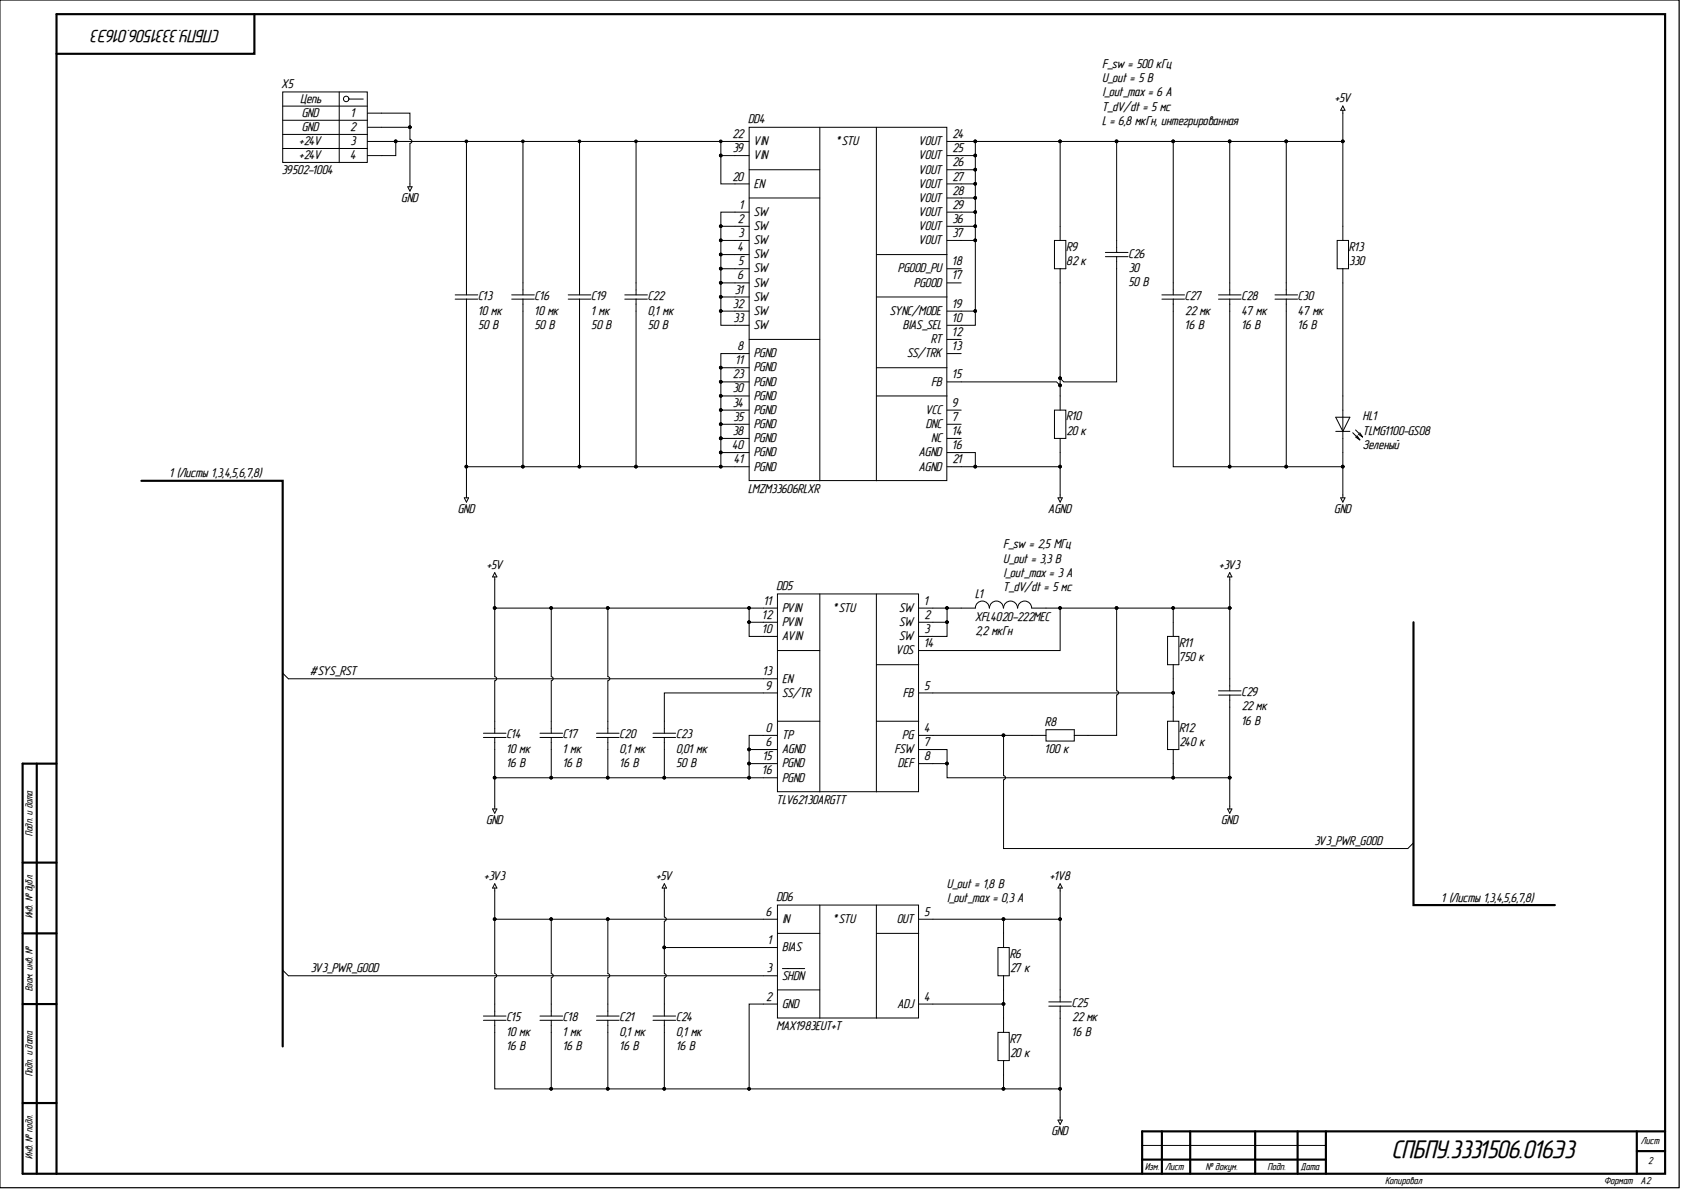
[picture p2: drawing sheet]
<svg xmlns="http://www.w3.org/2000/svg" width="594mm" height="420mm" viewBox="0 0 594 420" stroke-linecap="round" stroke-linejoin="round" font-family="sans-serif">
<path d="M0 0h592.3v419h-592.3z" fill="#fff" stroke="#000" stroke-width=".35"/>
<g fill="none" stroke="#000" stroke-width=".76">
<path d="M19.9 5h567.5v409.1h-567.5zM89.7 5v14h-69.8M13 269.4v144.7M19.9 269.4h-11.9v144.7h11.9M8 304.3h11.9M8 329.3h11.9M8 354.2h11.9M8 389.1h11.9M409.9 399.1v15M419.9 399.1v15M442.8 399.1v15M457.8 399.1v15"/>
<path d="M467.7 399.1v15M577.4 399.1v15M587.4 399.1h-184.5v15M402.9 409.1h64.8M577.4 406.1h10"/>
</g>
<path d="M402.9 404.1h64.8" fill="none" stroke="#000" stroke-width=".35"/>
<path d="M274.3 319.3h49.7v39.8h-49.7z" fill="#fff" stroke="#000" stroke-width=".35"/>
<path d="M289.2 319.3v39.9M309.2 319.3v39.9M269.3 324.3h5M269.3 334.3h5M274.3 329.3h14.9M309.2 329.3h14.9M324.1 324.3h5M269.3 354.2h5M269.3 344.2h5M274.3 349.2h14.9M276 341.7h7.9M324.1 354.2h5" fill="none" stroke="#000" stroke-width=".35"/>
<path d="M99.7 32.4h29.9v24.9h-29.9z" fill="#fff" stroke="#000" stroke-width=".35"/>
<g fill="none" stroke="#000" stroke-width=".35">
<path d="M99.7 37.4h29.9M119.7 32.4v25M123.2 34.9h5M129.6 39.9h5M473.7 38.9v1M473.7 37.4l.8 1.5h-1.5zM99.7 42.4h29.9M99.7 47.4h29.9M99.7 52.4h29.9M129.6 44.9h5M129.6 54.9h5M129.6 49.9h5"/>
<path d="M374 79.8v5M164.6 99.8v4.2M184.5 99.8v4.2M204.5 99.8v4.2M224.4 99.8v4.2M372 84.8h4v10h-4zM374 94.8v5M390 90.6h7.9M390 89.1h7.9M393.9 84.8v4.3M393.9 90.6v4.2M433.8 99.8v4.2"/>
<path d="M160.6 105.5h8M160.6 104h8M164.6 105.5v4.3M180.5 105.5h8M180.5 104h8M184.5 105.5v4.3M200.4 105.5h8M200.4 104h8M204.5 105.5v4.3M220.4 105.5h8M220.4 104h8M224.4 105.5v4.3"/>
<path d="M429.9 105.5h7.9M429.9 104h7.9M433.8 105.5v4.3M374 139.7v5M473.7 139.7v20M372 144.7h4v10h-4zM374 154.7v5M471.2 147.2h5l-2.5 5zM471.2 152.2h5M477.2 152.7l2.5 2.5M478.2 151.7l2.5 2.5M478.2 154.2l1.5 1"/>
<path d="M478.7 153.7l1 1.5M479.2 153.2l1.5 1M479.7 152.7l1 1.5M163.8 175.6h1.5l-.7 1.5zM164.6 174.6v1M373.2 175.6h1.6l-.8 1.5zM374 174.6v1M473 175.6h1.5l-.8 1.5zM473.7 174.6v1M174.5 202l.8 1.5h-1.5zM174.5 203.5v1M349 214.5a2.46 2.46 0 0 0-2.5-2.5 2.46 2.46 0 0 0-2.4 2.5h-5"/>
<path d="M354 214.5a2.44 2.44 0 0 0-2.5-2.5 2.44 2.44 0 0 0-2.4 2.5M358.9 214.5a2.46 2.46 0 0 0-2.4-2.5 2.46 2.46 0 0 0-2.5 2.5M359 214.5a2.46 2.46 0 0 1 2.5-2.5 2.46 2.46 0 0 1 2.4 2.5h5.1M413.9 219.5v5M411.9 224.5h4v10h-4zM413.9 234.5v5M433.8 239.5v4.2M170.5 258.7h8M174.5 254.4v4.3M190.5 258.7h8M194.5 254.4v4.3M210.4 258.7h8"/>
<path d="M214.4 254.4v4.3M230.4 258.7h7.9M234.4 254.4v4.3M411.9 254.4h4v10h-4zM413.9 249.4v5M429.9 245.2h7.9M429.9 243.7h7.9M433.8 245.2v4.2M170.5 260.2h8M174.5 260.2v4.2M190.5 260.2h8M194.5 260.2v4.2"/>
<path d="M210.4 260.2h8M214.4 260.2v4.2M230.4 260.2h7.9M234.4 260.2v4.2M413.9 264.4v5M173.8 285.4h1.5l-.8 1.5zM174.5 284.4v1"/>
<circle cx="122.1" cy="34.9" r=".96"/>
</g>
<path d="M274.3 209.5h49.7v69.8h-49.7z" fill="#fff" stroke="#000" stroke-width=".35"/>
<g fill="none" stroke="#000" stroke-width=".35">
<path d="M473.7 79.8v5M413.9 99.8v4.2M453.8 99.8v4.2M471.7 84.8h4v10h-4zM473.7 94.8v5M409.9 105.5h8M409.9 104h8M413.9 105.5v4.3M449.8 105.5h8M449.8 104h8M453.8 105.5v4.3M269.3 214.5h5"/>
<path d="M269.3 219.5h5M289.2 209.5v69.9M309.2 209.5v69.9M324.1 214.5h5M324.1 219.5h5M433.8 203.5v1M433.8 202l.8 1.5h-1.5zM99.7 237.5l2 2M269.3 224.5h5M269.3 239.5h5M274.3 229.5h14.9M309.2 234.5h14.9"/>
<path d="M324.1 224.5h5M324.1 229.5h5M269.3 259.4h5M269.3 244.5h5M274.3 254.4h14.9M309.2 254.4h14.9M324.1 259.4h5M324.1 244.5h5M364 259.4h5M369 257.4h10v4h-10zM379 259.4h4.9M269.3 264.4h5"/>
<path d="M269.3 269.4h5M269.3 274.4h5M324.1 264.4h5M324.1 269.4h5M433.1 285.4h1.5l-.8 1.5zM433.8 284.4v1M498.7 297.3l-2.1 2M174.5 311.8l.8 1.5h-1.5zM174.5 313.3v1M234.4 311.8l.7 1.5h-1.5zM234.4 313.3v1M374 311.8l.8 1.5h-1.6z"/>
<path d="M374 313.3v1M352.1 334.3h3.9v9.9h-3.9zM354 329.3v5M99.7 342.3l2 1.9M170.5 359.9h8M170.5 358.4h8M174.5 354.2v4.2M174.5 359.9v4.3M190.5 359.9h8M190.5 358.4h8M194.5 354.2v4.2M194.5 359.9v4.3"/>
<path d="M210.4 359.9h8M210.4 358.4h8M214.4 354.2v4.2M214.4 359.9v4.3M230.4 359.9h7.9M230.4 358.4h7.9M234.4 354.2v4.2M234.4 359.9v4.3M354 344.2v5M354 359.2v5M370 354.9h8M370 353.5h8"/>
<path d="M374 349.2v4.3M374 354.9v4.3M352.1 364.2h3.9v10h-3.9zM354 374.2v4.9M373.2 395.1h1.6l-.8 1.6zM374 394.1v1"/>
</g>
<path d="M264.3 44.9h69.7v124.6h-69.7z" fill="#fff" stroke="#000" stroke-width=".35"/>
<g fill="none" stroke="#000" stroke-width=".35">
<path d="M134.6 39.9h10v5h-10M473.7 39.9v10h-19.9M134.6 49.9h129.7M139.6 49.9v5h-5M144.6 44.9v4.2a.72 .72 0 0 1 .7 .8 .72 .72 0 0 1-.7 .7v15.3M164.6 49.9v49.9M184.5 49.9v49.9M204.5 49.9v49.9M224.4 49.9v49.9M254.3 49.9v5h10M254.3 54.9v10h10M264.3 59.9h24.9"/>
<path d="M289.2 44.9v124.7M309.2 44.9v124.7M334.1 49.9h119.7v49.9M334.1 54.9h10M334.1 59.9h10M344.1 49.9v34.9h-10M374 49.9v29.9M393.9 49.9v34.9M413.9 49.9v49.9M433.8 49.9v49.9M473.7 49.9v29.9M143.9 65.9h1.5l-.8 1.5z"/>
<path d="M254.3 79.8h10M264.3 74.8h-10v40h10M264.3 69.8h24.9M334.1 64.9h10M334.1 69.8h10M334.1 74.8h10M334.1 79.8h10M254.3 99.8h10M254.3 89.8h10M254.3 94.8h10M254.3 84.8h10M309.2 89.8h24.9"/>
<path d="M334.1 99.8h5M334.1 94.8h5M344.1 84.8v25h-10M374 99.8v36.2l-1.3-1.3h-38.6M393.9 94.8v39.9h-18.6l-1.3-1.2M473.7 99.8v39.9M164.6 109.8v54.9h89.7v-5M184.5 109.8v54.9M204.5 109.8v54.9M224.4 109.8v54.9M254.3 104.8h10M254.3 109.8h10"/>
<path d="M264.3 119.7h24.9M309.2 104.8h24.9M334.1 119.7h5M344.1 109.8v5h-10M413.9 109.8v54.9h39.9v-54.9M433.8 109.8v54.9M254.3 134.7h10M254.3 129.7h10M254.3 139.7h10M264.3 124.7h-10v30M309.2 129.7h24.9M309.2 139.7h24.9"/>
<path d="M334.1 124.7h5M374 136v3.7M254.3 154.7v5h10M254.3 149.7h10M254.3 154.7h10M254.3 144.7h10M334.1 159.7h10v5h29.9v-5M334.1 149.7h5M334.1 154.7h5M334.1 144.7h5M473.7 159.7v5M164.6 164.7v9.9"/>
<path d="M254.3 164.7h10M334.1 164.7h10M374 164.7v9.9M453.8 164.7h19.9v9.9M174.5 214.5v24.2a.72 .72 0 0 1 .7 .7 .72 .72 0 0 1-.7 .7M174.5 204.5v10h94.8M194.5 214.5v24.2a.72 .72 0 0 1 .7 .7 .72 .72 0 0 1-.7 .7M214.4 214.5v24.2a.72 .72 0 0 1 .7 .7 .72 .72 0 0 1-.7 .7M264.3 214.5v5h5M264.3 219.5v5h5M329.1 214.5h5M329.1 219.5h5"/>
<path d="M339.1 214.5h-5v10h-5M369 214.5h5v15h-44.9M374 214.5h39.9v5M393.9 214.5v29.2a.76 .76 0 0 1 .7 .8 .76 .76 0 0 1-.7 .7v14.2h-10M433.8 204.5v10h-19.9M433.8 214.5v25M101.7 239.5h167.6M413.9 239.5v5h-84.8M174.5 240.2v14.2M194.5 240.2v14.2M214.4 240.2v14.2M269.3 259.4h-5v5h5"/>
<path d="M269.3 244.5h-34.9v9.9M329.1 259.4h34.9M354 259.4v14.2a.72 .72 0 0 1 .7 .7 .72 .72 0 0 1-.7 .8M413.9 244.5v4.9M433.8 249.4v25h-19.9v-5M174.5 264.4v10h89.8v-10M174.5 274.4v10M194.5 264.4v10M214.4 264.4v10M234.4 264.4v10M264.3 274.4h5M264.3 269.4h5"/>
<path d="M329.1 269.4h5v5h79.8M329.1 264.4h5v5M354 275.1v24.2h142.6M433.8 274.4v10M174.5 314.3v10h94.8M234.4 314.3v9.2a.72 .72 0 0 1 .7 .7 .72 .72 0 0 1-.7 .8M374 314.3v10h-44.9M174.5 324.3v19.2a.72 .72 0 0 1 .7 .7 .72 .72 0 0 1-.7 .7M194.5 324.3v19.2a.72 .72 0 0 1 .7 .7 .72 .72 0 0 1-.7 .7M214.4 324.3v19.2a.72 .72 0 0 1 .7 .7 .72 .72 0 0 1-.7 .7M234.4 325v18.5a.72 .72 0 0 1 .7 .7 .72 .72 0 0 1-.7 .7M234.4 334.3h34.9"/>
<path d="M354 324.3v5M374 324.3v24.9M101.7 344.2h167.6M174.5 345v9.2M194.5 345v9.2M214.4 345v9.2M234.4 345v9.2M269.3 354.2h-5v29.9h89.7M354 349.2v5h-24.9M354 354.2v5M374 359.2v24.9h-20v-5M174.5 364.2v19.9h89.8"/>
<path d="M194.5 364.2v19.9M214.4 364.2v19.9M234.4 364.2v19.9M374 384.1v10"/>
</g>
<g fill="#000" stroke="#000" stroke-width=".35">
<circle cx="139.6" cy="49.9" r=".47"/>
<circle cx="144.6" cy="44.9" r=".47"/>
<circle cx="164.5" cy="49.9" r=".47"/>
<circle cx="184.5" cy="49.9" r=".47"/>
<circle cx="204.4" cy="49.9" r=".47"/>
<circle cx="224.3" cy="49.9" r=".47"/>
<circle cx="254.3" cy="54.9" r=".47"/>
<circle cx="254.3" cy="49.9" r=".47"/>
<circle cx="344" cy="54.9" r=".47"/>
<circle cx="344" cy="59.8" r=".47"/>
<circle cx="344" cy="49.9" r=".47"/>
<circle cx="374" cy="49.9" r=".47"/>
<circle cx="393.9" cy="49.9" r=".47"/>
<circle cx="413.9" cy="49.9" r=".47"/>
<circle cx="433.8" cy="49.9" r=".47"/>
<circle cx="453.7" cy="49.9" r=".47"/>
<circle cx="473.7" cy="49.9" r=".47"/>
<circle cx="254.3" cy="79.8" r=".47"/>
<circle cx="344" cy="74.8" r=".47"/>
<circle cx="344" cy="79.8" r=".47"/>
<circle cx="344" cy="64.8" r=".47"/>
<circle cx="344" cy="69.8" r=".47"/>
<circle cx="254.3" cy="84.8" r=".47"/>
<circle cx="254.3" cy="94.8" r=".47"/>
<circle cx="254.3" cy="89.8" r=".47"/>
<circle cx="254.3" cy="99.8" r=".47"/>
<circle cx="344" cy="84.8" r=".47"/>
<circle cx="254.3" cy="109.7" r=".47"/>
<circle cx="254.3" cy="104.7" r=".47"/>
<circle cx="344" cy="109.7" r=".47"/>
<circle cx="254.3" cy="139.7" r=".47"/>
<circle cx="254.3" cy="129.7" r=".47"/>
<circle cx="254.3" cy="134.7" r=".47"/>
<circle cx="374" cy="133.4" r=".47"/>
<circle cx="374" cy="136" r=".47"/>
<circle cx="254.3" cy="144.6" r=".47"/>
<circle cx="254.3" cy="149.6" r=".47"/>
<circle cx="254.3" cy="159.6" r=".47"/>
<circle cx="254.3" cy="154.6" r=".47"/>
<circle cx="164.5" cy="164.6" r=".47"/>
<circle cx="184.5" cy="164.6" r=".47"/>
<circle cx="204.4" cy="164.6" r=".47"/>
<circle cx="224.3" cy="164.6" r=".47"/>
<circle cx="254.3" cy="164.6" r=".47"/>
<circle cx="344" cy="164.6" r=".47"/>
<circle cx="374" cy="164.6" r=".47"/>
<circle cx="433.8" cy="164.6" r=".47"/>
<circle cx="453.7" cy="164.6" r=".47"/>
<circle cx="473.7" cy="164.6" r=".47"/>
<circle cx="174.5" cy="214.5" r=".47"/>
<circle cx="194.4" cy="214.5" r=".47"/>
<circle cx="214.4" cy="214.5" r=".47"/>
<circle cx="264.2" cy="214.5" r=".47"/>
<circle cx="264.2" cy="219.5" r=".47"/>
<circle cx="334.1" cy="214.5" r=".47"/>
<circle cx="334.1" cy="219.5" r=".47"/>
<circle cx="374" cy="214.5" r=".47"/>
<circle cx="393.9" cy="214.5" r=".47"/>
<circle cx="413.9" cy="214.5" r=".47"/>
<circle cx="433.8" cy="214.5" r=".47"/>
<circle cx="354" cy="259.4" r=".47"/>
<circle cx="413.9" cy="244.4" r=".47"/>
<circle cx="174.5" cy="274.3" r=".47"/>
<circle cx="194.4" cy="274.3" r=".47"/>
<circle cx="214.4" cy="274.3" r=".47"/>
<circle cx="234.3" cy="274.3" r=".47"/>
<circle cx="264.2" cy="269.4" r=".47"/>
<circle cx="264.2" cy="264.4" r=".47"/>
<circle cx="264.2" cy="274.3" r=".47"/>
<circle cx="334.1" cy="269.4" r=".47"/>
<circle cx="413.9" cy="274.3" r=".47"/>
<circle cx="433.8" cy="274.3" r=".47"/>
<circle cx="174.5" cy="324.2" r=".47"/>
<circle cx="194.4" cy="324.2" r=".47"/>
<circle cx="214.4" cy="324.2" r=".47"/>
<circle cx="234.3" cy="334.2" r=".47"/>
<circle cx="354" cy="324.2" r=".47"/>
<circle cx="374" cy="324.2" r=".47"/>
<circle cx="354" cy="354.2" r=".47"/>
<circle cx="194.4" cy="384.1" r=".47"/>
<circle cx="214.4" cy="384.1" r=".47"/>
<circle cx="234.3" cy="384.1" r=".47"/>
<circle cx="264.2" cy="384.1" r=".47"/>
<circle cx="354" cy="384.1" r=".47"/>
<circle cx="374" cy="384.1" r=".47"/>
</g>
<path d="M49.9 169.6h49.8v199.6M498.7 219.5v99.8h49.8" fill="none" stroke="#000" stroke-width=".76"/>
<text font-size="9" x="491.2" y="408.7">СПБПУ.3331506.016Э3</text>
<text font-size="6.3" x="77.4" y="10.5" transform="rotate(-180 77.4 10.5)">СПБПУ.3331506.016Э3</text>
<g font-size="4.5">
<text x="388.9" y="23.8">F_sw = 500 кГц</text>
<text x="388.9" y="28.9">U_out = 5 В</text>
<text x="99.5" y="31">X5</text>
<text x="388.9" y="34">I_out_max = 6 А</text>
<text x="106.1" y="36.2">Цепь</text>
<text x="106.6" y="41.2">GND</text>
<text x="123.9" y="41.2">1</text>
<text x="388.9" y="39">T_dV/dt = 5 мс</text>
<text x="471" y="36.2">+5V</text>
<text x="106.6" y="46.2">GND</text>
<text x="123.5" y="46.2">2</text>
<text x="264" y="43.4">DD4</text>
<text x="388.9" y="44.1">L = 6,8 мкГн, интегрированная</text>
<text x="105.6" y="51.2">+24V</text>
<text x="123.7" y="51.2">3</text>
<text x="258.4" y="48.7">22</text>
<text x="258.5" y="53.6">39</text>
<text x="266.1" y="51.2">VIN</text>
<text x="295.1" y="51.2">*STU</text>
<text x="324.2" y="51.2">VOUT</text>
<text x="336.1" y="48.7">24</text>
<text x="336.1" y="53.6">25</text>
<text x="105.6" y="56.2">+24V</text>
<text x="123.7" y="56.2">4</text>
<text x="266.1" y="56.2">VIN</text>
<text x="324.2" y="56.2">VOUT</text>
<text x="336.1" y="58.7">26</text>
<text x="99.5" y="61.5">39502-1004</text>
<text x="258.4" y="63.7">20</text>
<text x="324.2" y="61.2">VOUT</text>
<text x="336.1" y="63.7">27</text>
<text x="141.7" y="71.3">GND</text>
<text x="266.1" y="66.2">EN</text>
<text x="324.2" y="66.2">VOUT</text>
<text x="324.2" y="71.2">VOUT</text>
<text x="336.1" y="68.7">28</text>
<text x="261" y="73.7">1</text>
<text x="266.1" y="76.2">SW</text>
<text x="324.2" y="76.2">VOUT</text>
<text x="336.1" y="73.7">29</text>
<text x="260.3" y="78.6">2</text>
<text x="260.6" y="83.6">3</text>
<text x="266.1" y="81.2">SW</text>
<text x="324.2" y="81.2">VOUT</text>
<text x="336.1" y="78.6">36</text>
<text x="336.1" y="83.6">37</text>
<text x="260.3" y="88.6">4</text>
<text x="266.1" y="86.2">SW</text>
<text x="324.2" y="86.2">VOUT</text>
<text x="376.2" y="88.4">R9</text>
<text x="476" y="88.4">R13</text>
<text x="260.6" y="93.6">5</text>
<text x="266.1" y="91.1">SW</text>
<text x="336.1" y="93.6">18</text>
<text x="376.2" y="93.5">82 к</text>
<text x="398.2" y="90.9">C26</text>
<text x="398.2" y="96">30</text>
<text x="476" y="93.5">330</text>
<text x="260.3" y="98.6">6</text>
<text x="266.1" y="101.1">SW</text>
<text x="266.1" y="96.1">SW</text>
<text x="316.9" y="96.1">PGOOD_PU</text>
<text x="322.5" y="101.1">PGOOD</text>
<text x="336.1" y="98.6">17</text>
<text x="398.2" y="101">50 В</text>
<text x="168.8" y="105.9">C13</text>
<text x="188.7" y="105.9">C16</text>
<text x="208.7" y="105.9">C19</text>
<text x="228.7" y="105.9">C22</text>
<text x="259.2" y="103.6">31</text>
<text x="266.1" y="106.1">SW</text>
<text x="418.1" y="105.9">C27</text>
<text x="438.1" y="105.9">C28</text>
<text x="458" y="105.9">C30</text>
<text x="168.8" y="111">10 мк</text>
<text x="188.7" y="111">10 мк</text>
<text x="208.7" y="111">1 мк</text>
<text x="228.7" y="111">0,1 мк</text>
<text x="258.5" y="108.5">32</text>
<text x="258.8" y="113.5">33</text>
<text x="266.1" y="111.1">SW</text>
<text x="314" y="111.1">SYNC/MODE</text>
<text x="336.1" y="113.5">10</text>
<text x="336.1" y="108.5">19</text>
<text x="418.1" y="111">22 мк</text>
<text x="438.1" y="111">47 мк</text>
<text x="458" y="111">47 мк</text>
<text x="168.8" y="116.1">50 В</text>
<text x="188.7" y="116.1">50 В</text>
<text x="208.7" y="116.1">50 В</text>
<text x="228.7" y="116.1">50 В</text>
<text x="266.1" y="116.1">SW</text>
<text x="318.6" y="116.1">BIAS_SEL</text>
<text x="336.1" y="118.5">12</text>
<text x="418.1" y="116.1">16 В</text>
<text x="438.1" y="116.1">16 В</text>
<text x="458" y="116.1">16 В</text>
<text x="260.3" y="123.5">8</text>
<text x="328.5" y="121">RT</text>
<text x="336.1" y="123.5">13</text>
<text x="259.6" y="128.5">11</text>
<text x="266.1" y="126">PGND</text>
<text x="266.1" y="131">PGND</text>
<text x="320.1" y="126">SS/TRK</text>
<text x="258.5" y="133.5">23</text>
<text x="266.1" y="136">PGND</text>
<text x="328.6" y="136">FB</text>
<text x="336.1" y="133.5">15</text>
<text x="258.5" y="138.5">30</text>
<text x="258.5" y="143.5">34</text>
<text x="266.1" y="141">PGND</text>
<text x="336.1" y="143.5">9</text>
<text x="258.8" y="148.5">35</text>
<text x="266.1" y="146.1">PGND</text>
<text x="326.7" y="146.1">VCC</text>
<text x="336.1" y="148.5">7</text>
<text x="376.2" y="148.3">R10</text>
<text x="480.9" y="148.3">HL1</text>
<text x="258.5" y="153.5">38</text>
<text x="266.1" y="151">PGND</text>
<text x="326.7" y="151">DNC</text>
<text x="336.1" y="153.5">14</text>
<text x="376.2" y="153.4">20 к</text>
<text x="480.9" y="153.4">TLMG1100-GS08</text>
<text x="258.4" y="158.5">40</text>
<text x="266.1" y="156">PGND</text>
<text x="266.1" y="161">PGND</text>
<text x="324.2" y="161">AGND</text>
<text x="328.6" y="156">NC</text>
<text x="336.1" y="158.5">16</text>
<text x="480.9" y="158.5">Зеленый</text>
<text x="259" y="163.5">41</text>
<text x="266.1" y="166">PGND</text>
<text x="324.2" y="166">AGND</text>
<text x="336.1" y="163.5">21</text>
<text x="59.9" y="168.4">1 (Листы 1,3,4,5,6,7,8)</text>
<text x="264" y="173.8">LMZM33606RLXR</text>
<text x="161.6" y="181">GND</text>
<text x="369.9" y="181">AGND</text>
<text x="470.8" y="181">GND</text>
<text x="354" y="193.4">F_sw = 2,5 МГц</text>
<text x="171.8" y="200.8">+5V</text>
<text x="354" y="198.5">U_out = 3,3 В</text>
<text x="354" y="203.6">I_out_max = 3 А</text>
<text x="430.2" y="200.8">+3V3</text>
<text x="274" y="208.1">DD5</text>
<text x="354" y="208.6">T_dV/dt = 5 мс</text>
<text x="269.6" y="213.3">11</text>
<text x="276" y="215.8">PVIN</text>
<text x="294.1" y="215.8">*STU</text>
<text x="317.3" y="215.8">SW</text>
<text x="326.1" y="213.3">1</text>
<text x="344.1" y="210.8">L1</text>
<text x="269" y="218.3">12</text>
<text x="276" y="220.8">PVIN</text>
<text x="317.3" y="220.8">SW</text>
<text x="326.1" y="218.3">2</text>
<text x="344.1" y="219.1">XFL4020-222MEC</text>
<text x="269" y="223.3">10</text>
<text x="276" y="225.8">AVIN</text>
<text x="317.3" y="225.8">SW</text>
<text x="326.1" y="223.3">3</text>
<text x="344.1" y="224.2">2,2 мкГн</text>
<text x="316.3" y="230.9">VOS</text>
<text x="326.1" y="228.2">14</text>
<text x="416.1" y="228.1">R11</text>
<text x="416.1" y="233.1">750 к</text>
<text x="109.7" y="238.3">#SYS_RST</text>
<text x="269.2" y="238.3">13</text>
<text x="270.3" y="243.3">9</text>
<text x="276" y="245.8">SS/TR</text>
<text x="276" y="240.8">EN</text>
<text x="318.7" y="245.8">FB</text>
<text x="326.1" y="243.3">5</text>
<text x="438.1" y="245.6">C29</text>
<text x="438.1" y="250.6">22 мк</text>
<text x="368.7" y="255.9">R8</text>
<text x="438.1" y="255.7">16 В</text>
<text x="178.8" y="260.5">C14</text>
<text x="198.7" y="260.5">C17</text>
<text x="218.7" y="260.5">C20</text>
<text x="238.6" y="260.5">C23</text>
<text x="270.3" y="263.2">6</text>
<text x="270.3" y="258.2">0</text>
<text x="276" y="260.8">TP</text>
<text x="318.4" y="260.8">PG</text>
<text x="326.1" y="258.2">4</text>
<text x="326.1" y="263.2">7</text>
<text x="416.1" y="258.1">R12</text>
<text x="416.1" y="263.1">240 к</text>
<text x="178.8" y="265.6">10 мк</text>
<text x="198.7" y="265.6">1 мк</text>
<text x="218.7" y="265.6">0,1 мк</text>
<text x="238.6" y="265.6">0,01 мк</text>
<text x="269.2" y="268.2">15</text>
<text x="276" y="265.7">AGND</text>
<text x="315.6" y="265.7">FSW</text>
<text x="326.1" y="268.2">8</text>
<text x="368.7" y="265.5">100 к</text>
<text x="178.8" y="270.6">16 В</text>
<text x="198.7" y="270.6">16 В</text>
<text x="218.7" y="270.6">16 В</text>
<text x="238.6" y="270.6">50 В</text>
<text x="269" y="273.2">16</text>
<text x="276" y="270.7">PGND</text>
<text x="276" y="275.7">PGND</text>
<text x="316.9" y="270.7">DEF</text>
<text x="274" y="283.5">TLV62130ARGTT</text>
<text x="171.6" y="290.8">GND</text>
<text x="430.9" y="290.8">GND</text>
<text x="463.7" y="298.1">3V3_PWR_GOOD</text>
<text x="170.9" y="310.5">+3V3</text>
<text x="231.6" y="310.5">+5V</text>
<text x="370.5" y="310.5">+1V8</text>
<text x="274" y="317.9">DD6</text>
<text x="334.1" y="313.1">U_out = 1,8 В</text>
<text x="270.3" y="323.1">6</text>
<text x="326.1" y="323.1">5</text>
<text x="334.1" y="318.2">I_out_max = 0,3 А</text>
<text x="508.6" y="318.1">1 (Листы 1,3,4,5,6,7,8)</text>
<text x="276" y="325.6">IN</text>
<text x="294.1" y="325.6">*STU</text>
<text x="316.5" y="325.6">OUT</text>
<text x="271" y="333.1">1</text>
<text x="276" y="335.6">BIAS</text>
<text x="356.3" y="337.9">R6</text>
<text x="109.7" y="343">3V3_PWR_GOOD</text>
<text x="270.5" y="343">3</text>
<text x="276" y="345.6">SHDN</text>
<text x="356.3" y="343">27 к</text>
<text x="270.3" y="353">2</text>
<text x="326.1" y="353">4</text>
<text x="276" y="355.5">GND</text>
<text x="316.7" y="355.5">ADJ</text>
<text x="378.3" y="355.3">C25</text>
<text x="178.8" y="360.3">C15</text>
<text x="178.8" y="365.3">10 мк</text>
<text x="198.7" y="360.3">C18</text>
<text x="198.7" y="365.3">1 мк</text>
<text x="218.7" y="360.3">C21</text>
<text x="218.7" y="365.3">0,1 мк</text>
<text x="238.6" y="360.3">C24</text>
<text x="238.6" y="365.3">0,1 мк</text>
<text x="274" y="363.3">MAX1983EUT+T</text>
<text x="378.3" y="365.4">16 В</text>
<text x="378.3" y="360.4">22 мк</text>
<text x="178.8" y="370.4">16 В</text>
<text x="198.7" y="370.4">16 В</text>
<text x="218.7" y="370.4">16 В</text>
<text x="238.6" y="370.4">16 В</text>
<text x="356.3" y="367.8">R7</text>
<text x="356.3" y="372.9">20 к</text>
<text x="371" y="400.5">GND</text>
</g>
<g font-size="3.5">
<text x="11.5" y="294.9" transform="rotate(-90 11.5 294.9)">Подп. и дата</text>
<text x="11.5" y="323.9" transform="rotate(-90 11.5 323.9)">Инв. № дубл.</text>
<text x="11.5" y="349.7" transform="rotate(-90 11.5 349.7)">Взам. инв. №</text>
<text x="11.5" y="379.7" transform="rotate(-90 11.5 379.7)">Подп. и дата</text>
<text x="579" y="403.6">Лист</text>
<text x="11.5" y="408.8" transform="rotate(-90 11.5 408.8)">Инв. № подл.</text>
<text x="404" y="412.6">Изм.</text>
<text x="411.1" y="412.6">Лист</text>
<text x="425.4" y="412.6">№ докум.</text>
<text x="447.3" y="412.6">Подп.</text>
<text x="459" y="412.6">Дата</text>
<text x="581.4" y="410.6">2</text>
<text x="488.7" y="417.6">Копировал</text>
<text x="566" y="417.6">Формат</text>
<text x="579" y="417.6">А2</text>
</g>
</svg>
